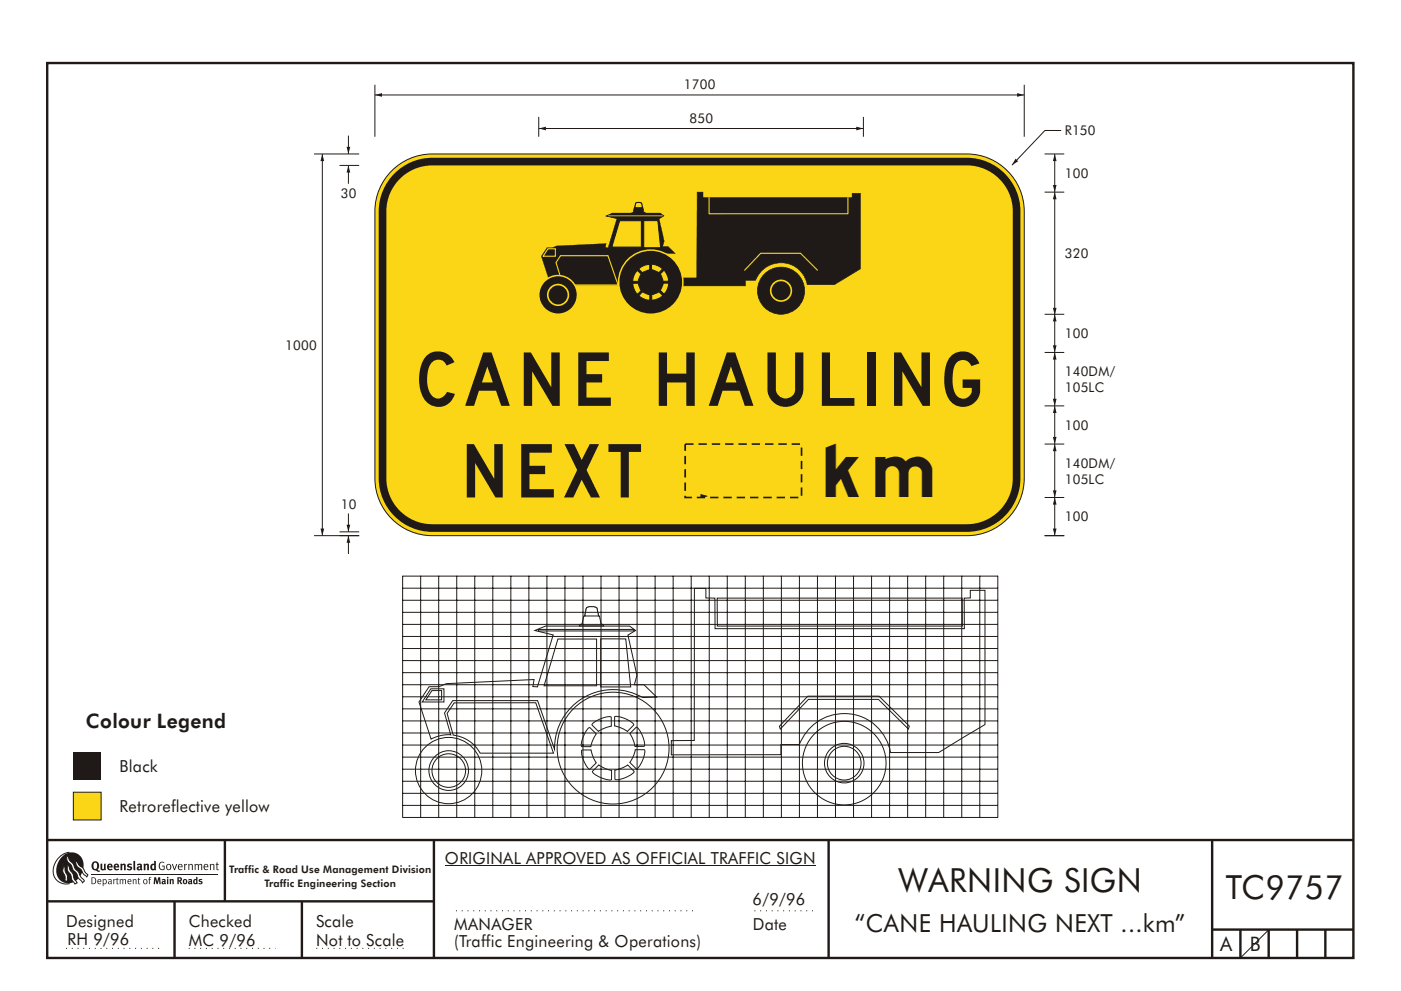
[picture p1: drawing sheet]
<svg xmlns="http://www.w3.org/2000/svg" width="297mm" height="210mm" viewBox="0 0 297 210" stroke-linecap="round" stroke-linejoin="round" font-family="sans-serif">
<path d="M10 13.4h276.9v189.8h-276.9z" fill="none" stroke="#1f1a17" stroke-width=".51"/>
<path d="M15.6 159.6h5.8v5.9h-5.8z" fill="#1f1a17"/>
<path d="M15.6 168.1h5.8v5.9h-5.8z" fill-rule="evenodd" fill="#fad617" stroke="#1f1a17" stroke-width=".21"/>
<g fill="none" stroke="#1f1a17" stroke-width=".21">
<path d="M147.2 124.8h2.5v2.1h1.9v6.5h52.9l-.1-6.5h1.3v-1.7h3.1v28.5l-9.8 6h-10.2a10.1 10.1 0 0 0-9-8.3 10.1 10.1 0 0 0-10.3 6.6h-3.9v2.1h-23.3v-3h4.9zM152.1 126.9h51.9v5.9h-51.9zM91 145.7h2.1l1.5-.7 18.6-.8-.2 1.5h.9l3.4-11-3.9-.9 2.3-1h17.8l1.3 1-1.7 .9 1.9 8.6-.5 2h2l2.7 2.6-2.9 .1a12.4 12.4 0 0 0-18.7 11l-3.6-10.4h-18l-1.8 2.7 1.4 4.6a6.8 6.8 0 0 0-4.2 .9l-2.6-7.9zM96.3 149.1h17.3l3.7 10.7h-15.5a7.4 7.4 0 0 0-5.7-3.8l-1.3-4.6z"/>
<circle cx="179" cy="161.9" r="8.9"/>
</g>
<g fill="#fff" stroke="#1f1a17" stroke-width=".21">
<path d="M127.4 135.5l5.3 .1 1 10.1h-6.3zM118.3 135.6h8.2v9.9h-11.1z" fill-rule="evenodd"/>
<path d="M124.6 154.6l.5-.2 1.3 1.3-.7 1.3-.4 1.4h-1.9a4 4 0 0 1 .9-3.4zM123.3 159.3l.2-.2h1.8l.4 1.4 .7 1.3-1.3 1.4a3.6 3.6 0 0 1-1.6-2.5zM127 162.3l1.2 .7 1.5 .4v1.9a3.6 3.6 0 0 1-2.9-.6 1.5 1.5 0 0 1-1.2-1.1zM130.4 163.4l1.3-.4 1.4-.7 1.3 1.3a3.7 3.7 0 0 1-2.5 1.6 1.49 1.49 0 0 1-1.5 .1zM134.7 159.1h1.9a3.7 3.7 0 0 1-.7 2.8 1.49 1.49 0 0 1-1 1.2l-1.4-1.3 .7-1.3zM133.5 155.6l1.4-1.3a3.6 3.6 0 0 1 1.6 2.5 1.49 1.49 0 0 1 0 1.6h-1.9l-.4-1.4zM130.3 152.1a4 4 0 0 1 3.4 1l.6 .6v.2l-1.3 1.3-1.2-.7-1.5-.5zM125.8 153.4l.9-.6 1.3-.5a1.51 1.51 0 0 1 1.6-.1v1.9l-1.4 .4-1.3 .7-1.4-1.4z" fill-rule="evenodd"/>
</g>
<path d="M124.5 128.9l.4-.1a1.91 1.91 0 0 1 1.7 .3l.9 3.3 .4 .2 .1 .2h-5.1v-.3l.5-.1 .4-1.7h.2l.3-1.6z" fill="none" stroke="#1f1a17" stroke-width=".21"/>
<path d="M124.5 128.9a2.3 2.3 0 0 1 2.1 .2l.3 1.6h-2.9l.3-1.6z" fill-rule="evenodd" fill="#fff" stroke="#1f1a17" stroke-width=".21"/>
<path d="M114.2 133.5h20.2v.4h-20.2z" fill="none" stroke="#1f1a17" stroke-width=".21"/>
<g fill="#fff" stroke="#1f1a17" stroke-width=".21">
<path d="M175.4 161.9a3.6 3.6 0 0 1 7.2 0 3.6 3.6 0 0 1-7.2 0zM174.8 161.9a4.2 4.2 0 0 1 8.4 0 4.2 4.2 0 0 1-8.4 0z" fill-rule="evenodd"/>
<path d="M171.3 147.7h15.1l6.4 6.4-.2 .6-6.4-6.3h-14.8l-6 6.3-.2-.6z" fill-rule="evenodd"/>
<circle cx="95.1" cy="163.5" r="4.2"/>
<circle cx="95.1" cy="163.5" r="3.6"/>
</g>
<g fill="none" stroke="#1f1a17" stroke-width=".21">
<circle cx="130" cy="158.7" r="11.9"/>
<circle cx="95.1" cy="163.5" r="7"/>
</g>
<g fill="#fff" stroke="#1f1a17" stroke-width=".21">
<path d="M91.3 146.1h2.8v2.8h-4.6z" fill-rule="evenodd"/>
<path d="M91.6 146.5h2v2h-3.3z" fill-rule="evenodd"/>
</g>
<g fill="none" stroke="#1f1a17" stroke-width=".21">
<path d="M85.4 122.2v51.2h126.2M85.4 137.6h126.2M85.4 135h126.2M85.4 132.5h126.2M85.4 129.9h126.2M85.4 127.4h126.2M85.4 124.8h126.2M85.4 122.2h126.2M89.2 122.2v51.2M93 122.2v51.2M96.8 122.2v51.2M100.7 122.2v51.2"/>
<path d="M104.5 122.2v51.2M108.3 122.2v51.2M112.1 122.2v51.2M116 122.2v51.2M119.8 122.2v51.2M123.6 122.2v51.2M127.4 122.2v51.2M131.3 122.2v51.2M135.1 122.2v51.2M138.9 122.2v51.2M142.7 122.2v51.2M146.5 122.2v51.2"/>
<path d="M150.4 122.2v51.2M154.2 122.2v51.2M158 122.2v51.2M161.8 122.2v51.2M165.7 122.2v51.2M169.5 122.2v51.2M173.3 122.2v51.2M177.1 122.2v51.2M181 122.2v51.2M184.8 122.2v51.2M188.6 122.2v51.2M192.4 122.2v51.2"/>
<path d="M196.3 122.2v51.2M200.1 122.2v51.2M203.9 122.2v51.2M207.7 122.2v51.2M211.6 122.2v51.2M85.4 158.1h126.2M85.4 155.5h126.2M85.4 153h126.2M85.4 150.4h126.2M85.4 147.8h126.2M85.4 145.3h126.2M85.4 142.7h126.2"/>
<path d="M85.4 140.2h126.2M85.4 170.9h126.2M85.4 168.3h126.2M85.4 165.8h126.2M85.4 163.2h126.2M85.4 160.6h126.2M94.3 183.7h78.7M269 197.2l-6 6.1"/>
</g>
<path d="M10 178.2h277M92 178.2v25.1M175.7 178.2v25M257 178.3v24.9M10 191.2h82M37 191.2v12M64 191.2v12M257 197.2h30M263 197.2v6M269 197.2v6M275 197.2v6M281 197.2v6" fill="none" stroke="#1f1a17" stroke-width=".51"/>
<path d="M96.7 193.2h50.9M159.9 193.2h13.2M14 201.2h20.3M40 201.2h18.4M67.1 201.2h19.4" fill="none" stroke="#1f1a17" stroke-width=".21" stroke-dasharray=".2 1" stroke-linecap="butt"/>
<path d="M83.1 36.2a12.1 12.1 0 0 1 8.5-3.5h113.4a12.2 12.2 0 0 1 12.2 12.1v56.7a12.2 12.2 0 0 1-12.2 12.2h-113.4a12.2 12.2 0 0 1-12.1-12.2v-56.7a12.1 12.1 0 0 1 3.6-8.6z" fill-rule="evenodd" fill="#fad617" stroke="#1f1a17" stroke-width=".21"/>
<path d="M83.6 36.8a11.3 11.3 0 0 1 8-3.3h113.4a11.4 11.4 0 0 1 11.3 11.3v56.7a11.4 11.4 0 0 1-11.3 11.3h-113.4a11.4 11.4 0 0 1-11.3-11.3v-56.7a11.3 11.3 0 0 1 3.3-8z" fill-rule="evenodd" fill="#1f1a17"/>
<path d="M85.2 37.6a9.7 9.7 0 0 1 6.4-2.5h113.4a9.8 9.8 0 0 1 9.7 9.7v56.7a9.8 9.8 0 0 1-9.7 9.7h-113.4a9.8 9.8 0 0 1-9.7-9.7v-56.7a9.7 9.7 0 0 1 3.3-7.2z" fill-rule="evenodd" fill="#fad617"/>
<path d="M79.5 18v11M217.2 18v11M114.2 24.8v4.2M183.1 24.8v4.2" fill="none" stroke="#1f1a17" stroke-width=".21"/>
<g fill="#1f1a17">
<path d="M147.8 40.8h1.2v1.1h31.7v-.9h1.7v16.1l-5.5 3.3h-5.8a5.7 5.7 0 0 0-5.1-4.6 5.7 5.7 0 0 0-5.8 3.7h-2.2v1.2h-13.6v-1.7h3.3z" fill-rule="evenodd"/>
<path d="M128.6 45.8l1.3-.5h10.1l.7 .5-.9 .5h-9z" fill-rule="evenodd"/>
<circle cx="165.6" cy="61.7" r="5"/>
</g>
<g fill="#1f1a17">
<path d="M144.4 60.6h13.6v.1h-13.6zM158 59.5h.1v1.2h-.1zM158 59.4h2.2v.1h-2.2zM160.1 59.4l.2 .1zM160.6 58.6h.1l-.4 .9-.2-.1zM161.2 57.8l-.5 .8h-.1zM161.6 57.3a5.7 5.7 0 0 1 4.1-1.6v.1a5.6 5.6 0 0 0-4.5 2zM165.7 55.7v.1zM165.7 55.7l1.2 .1v.2l-1.2-.2zM166.9 55.8l1.1 .4v.1l-1.1-.3zM168 56.2a5.7 5.7 0 0 1 3.2 4.2h-.1a5.6 5.6 0 0 0-3.1-4.1zM171.1 60.4h5.8v.1h-5.8zM176.8 60.4l3-1.8 .1 .1-3 1.8zM179.8 58.6l2.6-1.6v.1l-2.5 1.6zM182.4 41h.1v16.1h-.1zM180.7 40.9h1.7v.2h-1.7zM180.6 41h.1v.9h-.1zM149 41.9h31.7v.1h-31.7zM149 40.8h.1v1.1h-.1zM147.8 40.7h1.2v.1h-1.2zM147.8 40.8h.1l-.1 18.2h-.1zM144.4 58.9h3.3v.1h-3.3zM144.4 59h.1v1.7h-.1z"/>
<path d="M165.6 56.6v.1zM165.6 56.6l1.2 .1 1 .4 1 .6 .4 .4-.1 .1a4.9 4.9 0 0 0-3.5-1.5zM169.1 58.2l.1-.1 .3 .4 .9 1.5 .2 1.1 .1 .6h-.2a4.9 4.9 0 0 0-1.4-3.5zM170.5 61.7h.2zM170.5 61.7h.2zM170.5 61.7h.2l-.1 .6-.2 1.1-.9 1.4-.3 .5-.1-.2a4.9 4.9 0 0 0 1.4-3.4zM165.6 66.6a4.9 4.9 0 0 0 3.5-1.5l.1 .2-.4 .3-1.5 .8-1.1 .3h-.6zM165.6 66.6v.1zM165.6 66.6v.1zM162.1 65.1a4.9 4.9 0 0 0 3.5 1.5v.1h-.6l-1.1-.3-1.5-.8-.4-.3zM160.5 61.7h.2a4.9 4.9 0 0 0 1.4 3.4l-.1 .2-.4-.5-.6-.9-.3-1.1zM160.5 61.7h.2zM160.5 61.7h.2zM162 58.1l.1 .1a4.9 4.9 0 0 0-1.4 3.5h-.2l.1-.6 .2-1.1 .5-1zM162 58.1l.9-.7 1-.5 1.1-.3h.6v.1a4.9 4.9 0 0 0-3.5 1.5zM165.6 56.6v.1z"/>
</g>
<path d="M128.6 45.8l1.3-.5h10.1l.7 .5-.9 .5h-9z" fill="none" stroke="#1f1a17" stroke-width=".21"/>
<path d="M116 52.5h1.2l.8-.3 10.5-.5-.1 .8h.5l1.9-6.1-2.2-.6 1.3-.5h10l.7 .5-.9 .6 1.1 4.8-.3 1.1h1.2l1.5 1.5h-2.9l-.9 6.7h-22.6l-2-6.1z" fill-rule="evenodd" fill="#1f1a17"/>
<path d="M114.7 54.4l2.1 6.1zM115.9 52.5l-1.1 1.9zM116 52.5l1.2 .1zM117.1 52.5l.9-.3zM118 52.1l10.5-.4zM128.5 51.7l-.1 .8zM128.4 52.5l.5 .1zM130.8 46.3l-1.8 6.3zM128.6 45.8l2.2 .6zM128.6 45.8l1.3-.5zM129.9 45.2l10 .1zM140 45.2l.6 .6zM139.7 46.3l1-.5zM139.7 46.4l1.2 4.8zM140.8 51.2l-.3 1.1zM140.5 52.3h1.2zM141.7 52.3l1.5 1.5zM140.3 53.7l2.9 .1zM140.3 53.8l-.8 6.7zM116.8 60.4l22.6 .1z" fill="#1f1a17"/>
<path d="M136.5 46.8h3l.6 5.8h-3.6zM131.4 46.8h4.6v5.6h-6.3z" fill-rule="evenodd" fill="#fad617"/>
<path d="M131.4 46.8h4.6v5.6h-6.3zM136.5 46.8h3l.6 5.8h-3.6z" fill="none" stroke="#1f1a17" stroke-width=".21"/>
<circle cx="138" cy="59.9" r="6.8" fill="#1f1a17"/>
<path d="M138 52.9v.3zM138 52.9a6.9 6.9 0 0 1 4.9 2l-.2 .3a6.6 6.6 0 0 0-4.7-2zM142.9 54.9a6.9 6.9 0 0 1 2 5h-.3a6.6 6.6 0 0 0-1.9-4.7zM144.6 59.9h.3zM144.6 59.9h.3zM144.6 59.9h.3a6.9 6.9 0 0 1-2 4.9l-.2-.2a6.6 6.6 0 0 0 1.9-4.7zM138 66.5a6.6 6.6 0 0 0 4.7-1.9l.2 .2a6.9 6.9 0 0 1-4.9 2zM138 66.5v.3zM138 66.5v.3zM133 64.8l.3-.2a6.6 6.6 0 0 0 4.7 1.9v.3a6.9 6.9 0 0 1-5-2zM131 59.9h.3a6.6 6.6 0 0 0 2 4.7l-.3 .2a6.9 6.9 0 0 1-2-4.9zM131 59.9h.3zM131 59.9h.3zM133 54.9l.3 .3a6.6 6.6 0 0 0-2 4.7h-.3a6.9 6.9 0 0 1 2-5zM133 54.9a6.9 6.9 0 0 1 5-2v.3a6.6 6.6 0 0 0-4.7 2zM138 52.9v.3z" fill="#fad617"/>
<path d="M135.1 57.5l.9 .7-.7 1.5h-1.1v-.4l.2-.9zM134.3 60.1h1l.7 1.5-.8 .8a2.53 2.53 0 0 1-.9-2.3zM136.3 61.9l1.5 .6v1.1a2.55 2.55 0 0 1-2.3-1zM138.2 62.5l1.5-.6 .8 .7a2.55 2.55 0 0 1-2.3 1zM140.6 60.1h1.1a2.55 2.55 0 0 1-1 2.2l-.7-.7zM140 58.1l.7-.7a2.54 2.54 0 0 1 .9 2.3h-1zM138.1 56.2a2.54 2.54 0 0 1 2.3 .9l-.7 .8-1.6-.7zM135.5 57l1-.6 .8-.3 .4 .1 .1 1.1-1.6 .6-.7-.8z" fill-rule="evenodd" fill="#fad617"/>
<path d="M135.1 57.5l.9 .7-.7 1.5h-1.1v-.4l.2-.9zM135.5 57l1-.6 .8-.3 .4 .1 .1 1.1-1.6 .6-.7-.8zM138.1 56.2a2.54 2.54 0 0 1 2.3 .9l-.7 .8-1.6-.7zM140 58.1l.7-.7a2.54 2.54 0 0 1 .9 2.3h-1zM134.3 60.1h1l.7 1.5-.8 .8a2.53 2.53 0 0 1-.9-2.3zM136.3 61.9l1.5 .6v1.1a2.55 2.55 0 0 1-2.3-1zM138.2 62.5l1.5-.6 .8 .7a2.55 2.55 0 0 1-2.3 1zM140.6 60.1h1.1a2.55 2.55 0 0 1-1 2.2l-.7-.7z" fill="none" stroke="#1f1a17" stroke-width=".21"/>
<path d="M134.8 43.2a1.16 1.16 0 0 1 1.2 0l.5 1.9 .3 .2h-2.9l.4-.2z" fill-rule="evenodd" fill="#1f1a17"/>
<path d="M136.8 45l.1 .3h-.1zM136.5 45h.3l-.3 .1zM136.3 44.1h.1l.2 .9-.1 .1zM136.2 44l.1 .1zM136 43.2l.1-.1 .2 1h-.1zM135.7 42.9l.4 .2h-.4zM135.4 42.9h.3v.2l-.3-.1zM135 42.9h.4v.1l-.3 .1zM134.7 43l.3-.1 .1 .2-.3 .1zM134.7 43.1l.1 .1-.2 .9h-.1zM134.5 44l.1 .2zM134.4 44.1h.1l-.2 1-.1-.1zM134.2 45l.1 .1zM133.9 45.1l.3-.1-.2 .3h-.1zM133.9 45.2h2.9v.1h-2.9z" fill="#1f1a17"/>
<path d="M134.8 43.2a1.1 1.1 0 0 1 1.2 0l.2 .9h-1.6z" fill-rule="evenodd" fill="#fad617"/>
<path d="M134.6 44h1.6v.2h-1.6zM136.2 44.1h.1l-.1 .1zM135.9 43.2l.3-.1 .1 1h-.2zM136 43.2l.1-.1zM135.7 42.9l.4 .2h-.4zM135.3 42.8l.4 .1v.2h-.4zM134.9 42.9l.4-.1v.3h-.3zM134.7 43l.2-.1 .1 .2h-.4zM134.8 43.2h.1zM134.6 43.1l.3 .1-.2 .9h-.2zM134.5 44.1l.1 .1z" fill="#1f1a17"/>
<g fill="#fad617">
<path d="M118.8 54.1h10.1v.3h-10.1zM118.7 54.2l.1 .1zM118.7 54.2l.2 .1-.9 1.5-.2-.2zM117.8 55.6l.1 .1zM117.8 55.7h.2l1.5 4.7-.3 .1zM119.2 60.5l.1 .1zM119.3 60.3h11.7v.3h-11.7zM131 60.5l.1-.1-.1 .2zM128.8 54.3l.2-.1 2.1 6.2-.2 .1zM128.9 54.1l.1 .1z"/>
<path d="M115.2 54.2h2.5v.3h-2.5zM117.7 54.4h.2l-.2 .1zM117.6 52.8h.3v1.6h-.3zM117.7 52.7l.2 .1zM116.2 52.7h1.5v.2h-1.5zM116.1 52.7l.1 .1zM116.1 52.7l.2 .1-1 1.6-.2-.1zM115.1 54.3l.1 .2z"/>
<path d="M129 45.7v.2zM129 45.7h11.5v.2h-11.5zM140.5 45.7v.2z"/>
</g>
<circle cx="118.3" cy="62.6" r="4.1" fill="#1f1a17"/>
<g fill="#fad617">
<path d="M118.3 58.3v.3zM118.3 58.3l1.7 .3 1.3 1-.2 .2-1.2-.9-1.6-.3zM121.3 59.6l1 1.3 .3 1.7h-.3l-.3-1.6-.9-1.2zM122.3 62.6h.3zM122.3 62.6h.3zM122.3 62.6h.3l-.2 1.1-.4 1-.7 .9-.2-.2 .9-1.3zM118.3 66.5l1.6-.3 1.2-.8 .2 .2-.8 .6-1 .5-1.2 .1zM118.3 66.5v.3zM118.3 66.5v.3zM115.5 65.4l1.3 .8 1.5 .3v.3l-1.1-.1-1-.5-.9-.6zM114.1 62.6h.3l.3 1.5 .8 1.3-.2 .2-.9-1.4zM114.1 62.6h.3zM114.1 62.6h.3zM115.3 59.6l.2 .2-.8 1.2-.3 1.6h-.3l.3-1.7zM115.3 59.6l1.4-1 1.6-.3v.3l-1.5 .3-1.3 .9zM118.3 58.3v.3z"/>
<path d="M150.3 41.9l.2 .1zM150.2 42h.3v3.4h-.3zM150.2 45.4l.1 .1zM150.3 45.2h29.5v.3h-29.5zM179.8 45.3h.1l-.1 .2zM179.7 42h.2v3.3h-.2zM179.7 41.9l.2 .1z"/>
<path d="M157.8 57.2l.2 .2h-.2zM161.2 53.7l.2 .1-3.4 3.6-.2-.2zM161.2 53.7h.1zM161.3 53.6h8.4v.3h-8.4zM169.7 53.6v.1zM169.8 53.7l3.6 3.5-.2 .2-3.6-3.6zM173.4 57.2v.2h-.2z"/>
</g>
<g fill="#fad617">
<path d="M116.3 62.6a2.01 2.01 0 0 1 4 0 2.01 2.01 0 0 1-4 0zM116 62.6a2.36 2.36 0 0 1 4.7 0 2.36 2.36 0 0 1-4.7 0z" fill-rule="evenodd"/>
<path d="M163.6 61.7a2.01 2.01 0 0 1 4 0 2.01 2.01 0 0 1-4 0zM163.2 61.7a2.4 2.4 0 0 1 4.8 0 2.4 2.4 0 0 1-4.8 0z" fill-rule="evenodd"/>
</g>
<path d="M79.5 20.1h137.7" fill="none" stroke="#1f1a17" stroke-width=".21"/>
<g fill="#1f1a17">
<path d="M79.5 20.1l1.5-.3v.7l-1.5-.4 1.5-.3z" fill-rule="evenodd"/>
<path d="M215.6 19.8l1.6 .3-1.6 .4v-.7l1.6 .3z" fill-rule="evenodd"/>
</g>
<path d="M114.2 27.3h68.9" fill="none" stroke="#1f1a17" stroke-width=".21"/>
<g fill="#1f1a17">
<path d="M114.2 27.3l1.5-.4v.8l-1.5-.4 1.5-.4z" fill-rule="evenodd"/>
<path d="M181.5 26.9l1.6 .4-1.6 .4v-.8l1.6 .4z" fill-rule="evenodd"/>
<path d="M148.5 104.9l1.6 .4-1.6 .3 1.6-.3-1.6 .3z" fill-rule="evenodd"/>
<path d="M148.5 104.9l1.6 .4-1.6 .3v-.7l1.6 .4z" fill-rule="evenodd"/>
</g>
<path d="M145.3 94.2h24.6v11.4h-24.6z" fill="none" stroke="#1f1a17" stroke-width=".35" stroke-dasharray="1.8 1.1" stroke-linecap="butt"/>
<path d="M223.6 94.2v11.4" fill="none" stroke="#1f1a17" stroke-width=".21"/>
<g fill="#1f1a17">
<path d="M223.2 104h.8l-.4 1.6z" fill-rule="evenodd"/>
<path d="M223.6 94.2l.4 1.5h-.8z" fill-rule="evenodd"/>
</g>
<path d="M223.6 74.8v11.3" fill="none" stroke="#1f1a17" stroke-width=".21"/>
<g fill="#1f1a17">
<path d="M223.2 84.6h.8l-.4 1.5z" fill-rule="evenodd"/>
<path d="M223.6 74.8l.4 1.5h-.8z" fill-rule="evenodd"/>
</g>
<path d="M223.6 40.8v26" fill="none" stroke="#1f1a17" stroke-width=".21"/>
<g fill="#1f1a17">
<path d="M223.2 65.3h.8l-.4 1.5z" fill-rule="evenodd"/>
<path d="M223.6 40.8l.4 1.5h-.8z" fill-rule="evenodd"/>
</g>
<path d="M223.6 86.1v8.1" fill="none" stroke="#1f1a17" stroke-width=".21"/>
<g fill="#1f1a17">
<path d="M223.2 92.7h.8l-.4 1.5z" fill-rule="evenodd"/>
<path d="M223.6 86.1l.4 1.5h-.8z" fill-rule="evenodd"/>
</g>
<path d="M223.6 32.7v8.1" fill="none" stroke="#1f1a17" stroke-width=".21"/>
<g fill="#1f1a17">
<path d="M223.2 39.3h.8l-.4 1.5z" fill-rule="evenodd"/>
<path d="M223.6 32.7l.4 1.5h-.8z" fill-rule="evenodd"/>
</g>
<path d="M223.6 66.7v8.1" fill="none" stroke="#1f1a17" stroke-width=".21"/>
<g fill="#1f1a17">
<path d="M223.2 73.3h.8l-.4 1.5z" fill-rule="evenodd"/>
<path d="M223.6 66.7l.4 1.5h-.8z" fill-rule="evenodd"/>
</g>
<path d="M223.6 105.6v8.1" fill="none" stroke="#1f1a17" stroke-width=".21"/>
<g fill="#1f1a17">
<path d="M223.2 112.1h.8l-.4 1.6z" fill-rule="evenodd"/>
<path d="M223.6 105.6l.4 1.5h-.8z" fill-rule="evenodd"/>
</g>
<path d="M221.5 32.7h4.1M225 27.7h-3.5l-6.9 7.3M221.5 40.8h4.1M221.5 74.8h4.1M221.5 66.7h4.1M221.5 94.2h4.1M221.5 86.1h4.1M221.5 113.7h4.1M221.5 105.6h4.1" fill="none" stroke="#1f1a17" stroke-width=".21"/>
<path d="M215.3 33.7l.6 .5-1.3 .8z" fill-rule="evenodd" fill="#1f1a17"/>
<path d="M73.9 113.7v3.8" fill="none" stroke="#1f1a17" stroke-width=".21"/>
<path d="M73.9 113.7l.4 1.5h-.8z" fill-rule="evenodd" fill="#1f1a17"/>
<path d="M73.9 35.1v3.9" fill="none" stroke="#1f1a17" stroke-width=".21"/>
<path d="M73.9 35.1l.4 1.5h-.8z" fill-rule="evenodd" fill="#1f1a17"/>
<path d="M73.9 108.9v3.9" fill="none" stroke="#1f1a17" stroke-width=".21"/>
<path d="M73.5 111.3h.8l-.4 1.5 .4-1.5-.4 1.5z" fill-rule="evenodd" fill="#1f1a17"/>
<path d="M73.9 28.8v3.9" fill="none" stroke="#1f1a17" stroke-width=".21"/>
<path d="M73.5 31.2h.8l-.4 1.5 .4-1.5-.4 1.5z" fill-rule="evenodd" fill="#1f1a17"/>
<path d="M68.3 32.7v81" fill="none" stroke="#1f1a17" stroke-width=".21"/>
<g fill="#1f1a17">
<path d="M68 112.1h.7l-.4 1.6z" fill-rule="evenodd"/>
<path d="M68.3 32.7l.4 1.5h-.7z" fill-rule="evenodd"/>
</g>
<path d="M66.6 32.7h9.6M72 35.1h4.2M66.6 113.6h9.6M72 112.8h4.2" fill="none" stroke="#1f1a17" stroke-width=".21"/>
<g fill="#1f1a17">
<path d="M33.9 183l.7-.2 .3 .2-.1 .1a.69 .69 0 0 0-.9 .3 .69 .69 0 0 0 .1 .9l.3 .1h.4v-.6h-.3l-.1-.1h.6v.8a.9 .9 0 0 1-1.2-.3 .9 .9 0 0 1 .2-1.2z" fill-rule="evenodd"/>
<path d="M35.4 183.5a.62 .62 0 0 0-.1 .9 .62 .62 0 0 0 1-.1 .61 .61 0 0 0-.1-.8 .61 .61 0 0 0-.8 0zM35.6 183.5a.47 .47 0 0 1 .5 .4 .47 .47 0 0 1-.5 .5l-.2-.5z" fill-rule="evenodd"/>
<path d="M36.4 183.3h.2l.4 1.1 .4-1.1h.2l-.5 1.3h-.2z" fill-rule="evenodd"/>
<path d="M37.8 183.5a.66 .66 0 0 0 0 .9 .66 .66 0 0 0 .9 .1l-.1-.2-.5 .1-.2-.4h.8a.52 .52 0 0 0-.2-.6 .52 .52 0 0 0-.7 .1zM38.1 183.5h.3l.1 .3h-.6z" fill-rule="evenodd"/>
<path d="M39 183.3h.2v.2l.5-.2-.4 .4v.9h-.2z" fill-rule="evenodd"/>
<path d="M39.9 183.3h.2v.2l.4-.2 .3 .2 .1 1.1h-.2v-1l-.2-.1-.4 .1v1h-.2z" fill-rule="evenodd"/>
<path d="M41.2 183.3h.2l.1 .2 .3-.2 .3 .2 .3-.2a.32 .32 0 0 1 .5 .3v1h-.2v-.9l-.2-.2-.3 .2v.9h-.2l-.1-1-.1-.1-.3 .1v1h-.2z" fill-rule="evenodd"/>
<path d="M43.3 183.5a.66 .66 0 0 0-.1 .9 .66 .66 0 0 0 .9 .1v-.2l-.5 .1-.2-.4h.8a.52 .52 0 0 0-.2-.6 .52 .52 0 0 0-.7 .1zM43.5 183.5h.3l.2 .3h-.6z" fill-rule="evenodd"/>
<path d="M44.5 183.3h.2v.2l.4-.2 .3 .2 .1 1.1h-.2l-.1-1-.1-.1-.4 .1v1h-.2z" fill-rule="evenodd"/>
<path d="M45.9 183l.2-.1v.4h.3v.2h-.3v.8v.1l.3 .1-.1 .1-.4-.1v-1h-.2z" fill-rule="evenodd"/>
<path d="M21.3 183.3l.4-.1v1.1l.1 .1 .3-.1v-1l.3-.1 .1 1.3-.3 .2-.1-.2-.3 .2-.4-.1z" fill-rule="evenodd"/>
<path d="M22.9 183.4a.74 .74 0 0 0-.1 1.1 .74 .74 0 0 0 1.1 0l-.2-.2-.1 .1a.32 .32 0 0 1-.4 0 .32 .32 0 0 1-.1-.3h.8a.62 .62 0 0 0-.3-.8 .62 .62 0 0 0-.7 .1zM23.2 183.5l.3 .1v.2h-.4z" fill-rule="evenodd"/>
<path d="M24.2 183.4a.74 .74 0 0 0 0 1 .74 .74 0 0 0 1.1 .1l-.2-.2-.5 .1-.1-.3h.8a.62 .62 0 0 0-.3-.8 .62 .62 0 0 0-.8 .1zM24.6 183.5l.3 .1v.2h-.4z" fill-rule="evenodd"/>
<path d="M25.5 183.3l.3-.1 .1 .2a.43 .43 0 0 1 .4-.2 .43 .43 0 0 1 .4 .4v1h-.4l-.1-1.1-.3 .2v.9h-.4z" fill-rule="evenodd"/>
<path d="M27 183.4l.5-.2 .5 .1-.1 .3-.4-.1-.1 .2a.5 .5 0 0 1 .6 .3 .5 .5 0 0 1-.3 .6l-.8-.1 .1-.2 .5 .1 .2-.1-.7-.4z" fill-rule="evenodd"/>
<path d="M29 183.4l.2 .3 .5-.1v.2a.52 .52 0 0 0-.6 .1 .52 .52 0 0 0-.1 .6l.5 .2 .3-.2 .2 .2 .2-.2-.1-.8a.59 .59 0 0 0-.4-.5 .59 .59 0 0 0-.7 .2zM29.4 184.1l.3-.1v.3l-.3 .1z" fill-rule="evenodd"/>
<path d="M30.4 183.3l.4-.1v.2a.43 .43 0 0 1 .5-.2 .43 .43 0 0 1 .3 .4v1h-.4l-.1-1.1-.3 .2v.9h-.3z" fill-rule="evenodd"/>
<path d="M32.7 182.6v.7a.65 .65 0 0 0-.8 .7 .65 .65 0 0 0 .8 .6h.4l-.1-1.9zM32.4 183.6h.3l-.1 .7-.3-.1z" fill-rule="evenodd"/>
<path d="M28.3 182.7l.3-.1 .1 2h-.4z" fill-rule="evenodd"/>
</g>
<path d="M14.7 180.8a4 4 0 0 0-3.1 5.4 2.82 2.82 0 0 0 3.2 1.3M19.4 185.6h26.8" fill="none" stroke="#1f1a17" stroke-width=".21"/>
<path d="M13.3 181.6a2.62 2.62 0 0 1 3.2-.4 2.62 2.62 0 0 1 1.2 3 3.3 3.3 0 0 1-4.4 2.9 3.3 3.3 0 0 1-.5-4.9z" fill-rule="evenodd" fill="#1f1a17"/>
<path d="M15.7 182.5a2.36 2.36 0 0 1 1.3 1.2l.6 .5 .5 1 .5 .4-.2 .4-.7-.5-.5-1-.3-.3a1.67 1.67 0 0 1-.9-1.4zM13.8 181.3a1.78 1.78 0 0 1 1 1.3l.7 .7 .4 1 .8 .7 .4 1 .7 .7 .1 .2-.4 .4-.9-1-.4-1-.7-.7-.4-1-.3-.4a1.7 1.7 0 0 1-.7-1.5zM14.1 183.2a1.8 1.8 0 0 1 .7 1.4l.7 .8 .2 1 .7 .9-.5 .3-.7-.9-.2-1.1-.3-.3a1.67 1.67 0 0 1-.5-1.7zM13.3 183.2a2.24 2.24 0 0 1 .5 1.7l.5 .9v1.1l-.5 .1v-1.1l-.2-.4a1.63 1.63 0 0 1-.2-1.7z" fill-rule="evenodd" fill="#fff" stroke="#1f1a17" stroke-width=".21"/>
<g fill="#1f1a17">
<path d="M19.6 183a1.07 1.07 0 0 0-.1 1.1 1.07 1.07 0 0 0 .9 .7l.7 .2 .1-.3-.6-.1a.94 .94 0 0 0 .3-1.3 .94 .94 0 0 0-1.3-.3zM20 183.1l.2-.1a.75 .75 0 0 1 .4 .7 .75 .75 0 0 1-.4 .7 .8 .8 0 0 1-.2-1.3z" fill-rule="evenodd"/>
<path d="M19.6 186.3v1.1a.58 .58 0 0 0 .6-.5 .58 .58 0 0 0-.6-.6zM19.4 186.1a.78 .78 0 0 1 .9 .4 .78 .78 0 0 1-.1 1l-.8 .1zM20.9 186.7l-.1 .3h.5l-.1-.3zM20.8 186.7a.43 .43 0 0 1 .5-.1 .43 .43 0 0 1 .2 .5h-.7v.1a.32 .32 0 0 0 .6 .2l.1 .1a.54 .54 0 0 1-.8-.1 .54 .54 0 0 1 .1-.7zM21.9 186.8v.5a.33 .33 0 0 0 .5 0 .33 .33 0 0 0 0-.4 .33 .33 0 0 0-.5-.1zM21.8 186.5h.1v.2a.51 .51 0 0 1 .8 .2 .51 .51 0 0 1-.4 .7l-.4-.1v.5h-.1zM23.1 187.1v.3l.4-.1v-.2zM22.9 186.6a.41 .41 0 0 1 .5-.1 .41 .41 0 0 1 .3 .4v.7l-.2-.1-.5 .1a.31 .31 0 0 1 0-.6l.4-.1a.24 .24 0 0 0-.1-.3 .24 .24 0 0 0-.3 .2zM24 186.6l.2-.1v.2l.4-.2-.4 .3v.8h-.2zM24.8 186.3l.1-.1v.3h.3l-.3 .2v.7l.2 .1v.1l-.4-.1v-.8l-.1-.2h.1zM25.4 186.5h.1l.1 .2 .3-.2a.33 .33 0 0 0 .5 0l.3 .2v.9h-.2v-.8l-.1-.1-.3 .1v.8h-.1l-.1-.8-.1-.1-.3 .1v.8h-.1zM27.3 186.7l-.1 .3h.5l-.1-.3zM27.1 186.7a.43 .43 0 0 1 .6-.1 .43 .43 0 0 1 .2 .5h-.7v.1a.32 .32 0 0 0 .6 .2v.1a.54 .54 0 0 1-.7-.1 .54 .54 0 0 1 0-.7zM28.1 186.6l.2-.1v.2l.4-.2 .2 .1v1h-.1v-.7a.23 .23 0 0 0-.2-.3 .23 .23 0 0 0-.3 .2v.8h-.1zM29.3 186.3l.2-.1v.3h.2l-.2 .2v.7l.2 .1v.1l-.4-.1v-.8l-.1-.2h.1zM30.6 186.7a.37 .37 0 0 0-.1 .5 .37 .37 0 0 0 .5 .1l.1-.1a.38 .38 0 0 0-.4-.6zM30.5 186.7a.5 .5 0 0 1 .8 .4 .5 .5 0 0 1-.8 .4l-.1-.4zM31.6 186.1h.5l-.4 .3v.1h.3l-.3 .2v.9h-.1l-.1-.9zM32.7 186.1l-.1 1.5h.3v-1l.3 1h.2l.3-1 .1 1h.3l-.1-1.5h-.4l-.3 1-.2-1zM34.3 186.6l.1 .2a.23 .23 0 0 1 .2-.1 .23 .23 0 0 1 .2 .2 .43 .43 0 0 0-.4 .2 .43 .43 0 0 0-.1 .4h.6l.2 .1 .1-.1-.1-.6a.46 .46 0 0 0-.3-.4 .46 .46 0 0 0-.5 .1zM34.6 187.1h.2v.3l-.2-.1zM35.4 186.5v1.1h.3v-1.1zM35.4 186.2a.17 .17 0 0 0 .3 0 .17 .17 0 0 0-.3 0zM35.9 186.6l.1 1h.3v-.8l.2-.1 .1 .9h.2v-1zM37.6 186.1v1.5h.3v-.6l.4 .6h.4l-.4-.6a.42 .42 0 0 0 .3-.5 .42 .42 0 0 0-.4-.4zM37.9 186.4h.3a.23 .23 0 0 1 0 .3 .23 .23 0 0 1-.3 .1zM38.7 187.1a.53 .53 0 0 0 1 0 .53 .53 0 0 0-1 0zM39.1 186.7h.1a.33 .33 0 0 1 .3 .4 .33 .33 0 0 1-.4 .3zM39.9 186.6l.1 .2a.23 .23 0 0 1 .3-.1 .23 .23 0 0 1 .1 .2 .43 .43 0 0 0-.4 .2 .43 .43 0 0 0 0 .4h.5l.2 .1 .1-.1-.1-.6a.46 .46 0 0 0-.3-.4 .46 .46 0 0 0-.5 .1zM40.2 187.1h.2v.3l-.2-.1zM41.6 186v.6a.51 .51 0 0 0-.7 .5 .51 .51 0 0 0 .7 .4l.3 .1v-1.5zM41.4 186.7l.2 .1-.1 .6-.2-.2zM42.2 186.6a.42 .42 0 0 0 0 .5 .42 .42 0 0 0 .4 .1l-.1 .2-.3-.1-.1 .2 .1 .1a.44 .44 0 0 0 .7-.2 .44 .44 0 0 0-.5-.6l.1-.1 .3 .1 .1-.2z" fill-rule="evenodd"/>
</g>
<path d="M47.7 178.2v13" fill="none" stroke="#1f1a17" stroke-width=".51"/>
<g font-size="11.3" fill="#1f1a17">
<text x="88.8" y="86.1">CANE HAULING</text>
<text x="99" y="105.6">NEXT</text>
</g>
<text font-size="8.5" fill="#1f1a17" x="175.1" y="105.6">km</text>
<g font-size="7.1" fill="#1f1a17">
<text x="190.5" y="189.2">WARNING SIGN</text>
<text x="259.9" y="190.7">TC9757</text>
</g>
<text font-size="5.3" fill="#1f1a17" x="181.2" y="197.8">“CANE HAULING NEXT ...km”</text>
<g font-size="4.2" fill="#1f1a17">
<text x="18.2" y="154.4">Colour Legend</text>
<text x="258.7" y="201.9">A</text>
<text x="265" y="201.9">B</text>
</g>
<g font-size="3.5" fill="#1f1a17">
<text x="25.4" y="163.8">Black</text>
<text x="25.4" y="172.3">Retroreflective yellow</text>
<text x="94.3" y="183.3">ORIGINAL APPROVED AS OFFICIAL TRAFFIC SIGN</text>
<text x="14" y="196.7">Designed</text>
<text x="40" y="196.7">Checked</text>
<text x="67" y="196.7">Scale</text>
<text x="96.3" y="197.3">MANAGER</text>
<text x="159.6" y="192">6/9/96</text>
<text x="159.6" y="197.3">Date</text>
<text x="14.3" y="200.6">RH 9/96</text>
<text x="40" y="200.6">MC 9/96</text>
<text x="67" y="200.8">Not to Scale</text>
<text x="96.3" y="201">(Traffic Engineering &amp; Operations)</text>
</g>
<g font-size="2.9" fill="#1f1a17">
<text x="145" y="19">1700</text>
<text x="146.2" y="26.1">850</text>
<text x="225.8" y="28.6">R150</text>
<text x="225.8" y="37.7">100</text>
<text x="72.3" y="42.1">30</text>
<text x="225.8" y="54.8">320</text>
<text x="225.8" y="71.7">100</text>
<text x="60.5" y="74.2">1000</text>
<text x="225.8" y="79.8">140DM/</text>
<text x="225.8" y="83.2">105LC</text>
<text x="225.8" y="91.2">100</text>
<text x="225.8" y="99.2">140DM/</text>
<text x="72.3" y="108">10</text>
<text x="225.8" y="102.6">105LC</text>
<text x="225.8" y="110.6">100</text>
</g>
<g font-size="2.2" fill="#1f1a17">
<text x="48.6" y="185.2">Traffic &amp; Road Use Management Division</text>
<text x="56.1" y="188.1">Traffic Engineering Section</text>
</g>
</svg>
